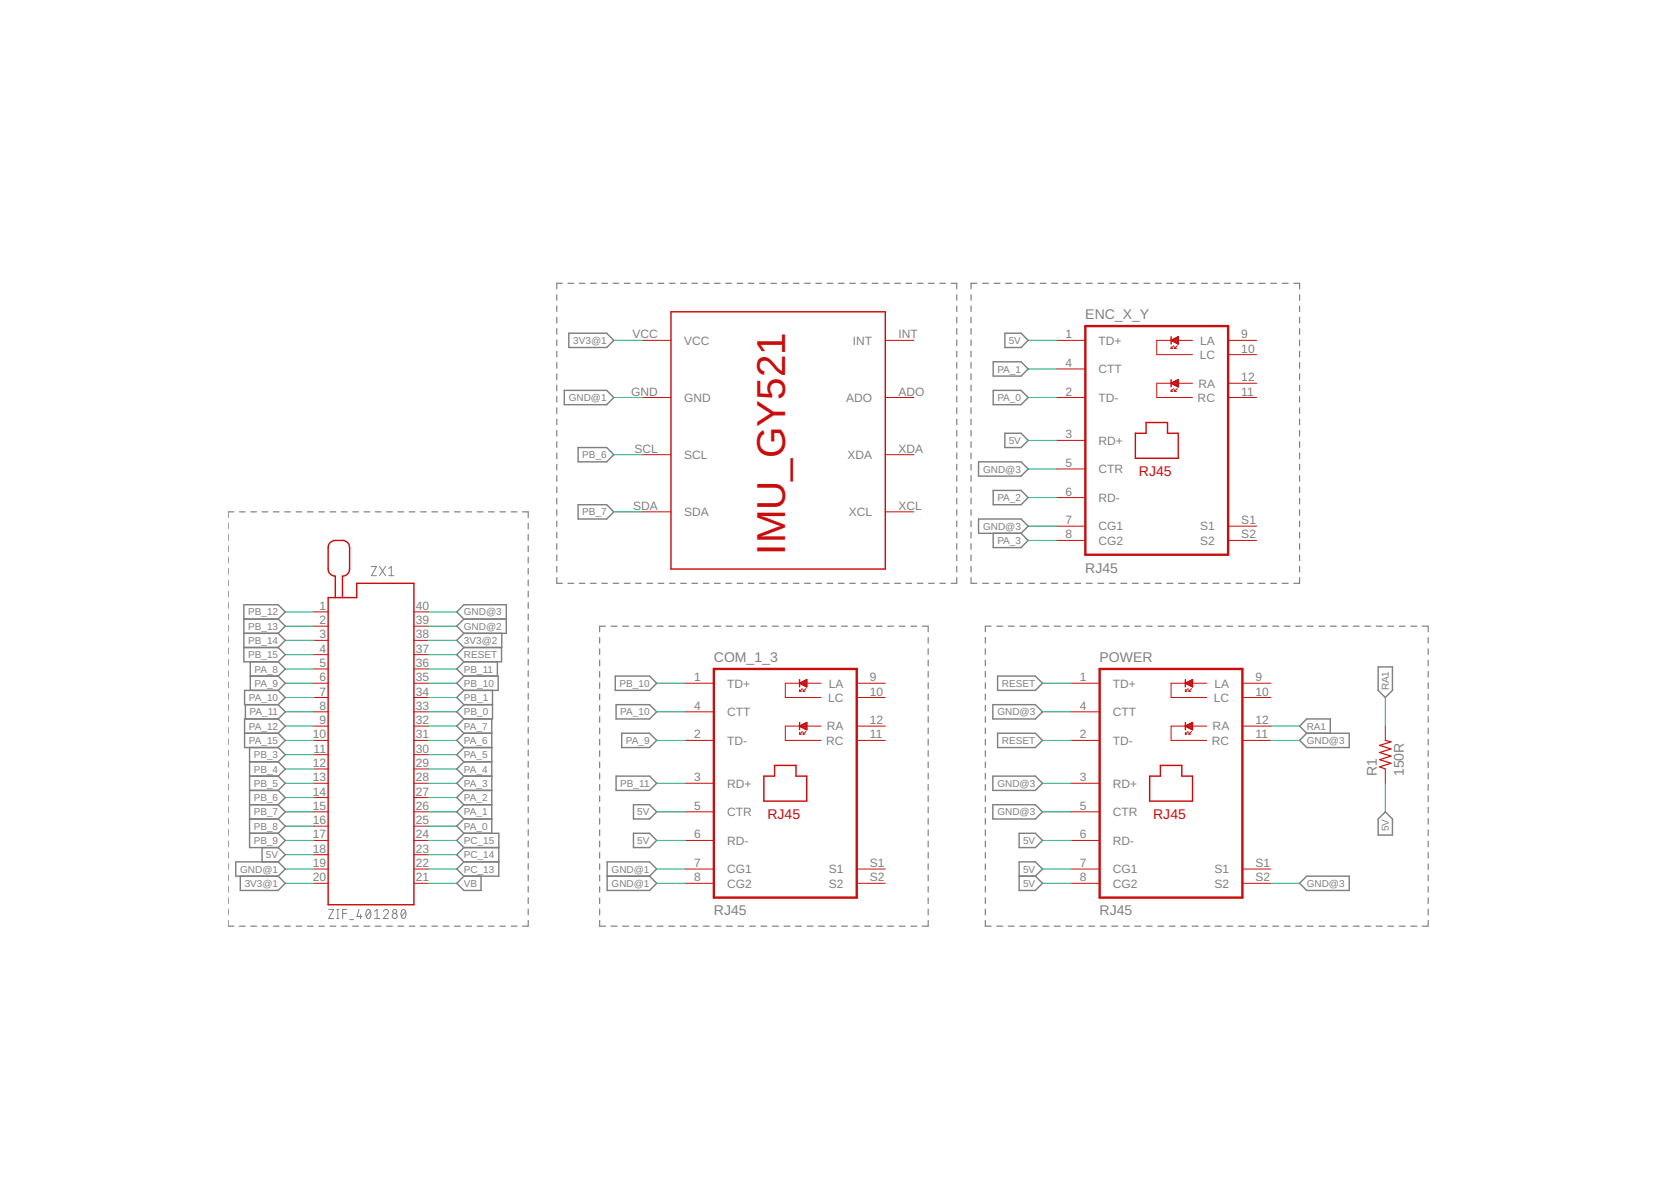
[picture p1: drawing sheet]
<svg xmlns="http://www.w3.org/2000/svg" width="297mm" height="210mm" viewBox="0 0 297 210" stroke-linecap="round" stroke-linejoin="round" font-family="sans-serif">
<g fill="none" stroke="#808080" stroke-width=".21">
<path d="M99 52.4v1M99 54.4v1M99 56.4v1M99 58.4v1M100 50.4h-1v1M101 50.4h1M103 50.4h1M105 50.4h1M107 50.4h1M109 50.4h1M111 50.4h1M113 50.4h1"/>
<path d="M115 50.4h1M117 50.4h1M119 50.4h1M121 50.4h1M123 50.4h1M125 50.4h1M127 50.4h1M129 50.4h1M131 50.4h1M133 50.4h1M135 50.4h1M137 50.4h1"/>
<path d="M139 50.4h1M141 50.4h1M143 50.4h1M145 50.4h1M147 50.4h1M149 50.4h1.1M151 50.4h1M153.1 50.4h1M155 50.4h1.1M157.1 50.4h1M159 50.4h1.1M161.1 50.4h1"/>
<path d="M163.1 50.4h1M165.1 50.4h1M167.1 50.4h1M169.1 50.4h1v1M170.1 52.4v1M170.1 54.4v1M170.1 56.4v1M170.1 58.4v1M172.6 52.4v1M172.6 54.4v1M172.6 56.4v1M172.6 58.4v1"/>
<path d="M173.7 50.4h-1.1v1M174.7 50.4h1M176.7 50.4h1.1M178.8 50.4h1M180.8 50.4h1.1M182.9 50.4h1M184.9 50.4h1M186.9 50.4h1.1M189 50.4h1.1M191.1 50.4h1M193.1 50.4h1M195.2 50.4h1"/>
<path d="M197.2 50.4h1M199.2 50.4h1.1M201.3 50.4h1M203.3 50.4h1.1M205.4 50.4h1M207.4 50.4h1.1M209.5 50.4h1M211.5 50.4h1.1M213.6 50.4h1M215.6 50.4h1.1M217.7 50.4h1M219.7 50.4h1.1"/>
<path d="M221.8 50.4h1M223.8 50.4h1.1M225.9 50.4h1M227.9 50.4h1.1M230 50.4h1v1M231 52.4v1M231 54.4v1M231 56.4v1M231 58.4v1M99 60.4v1M99 62.4v1M99 64.4v1"/>
<path d="M99 66.4v1.1M99 68.5v1M99 70.5v1M99 72.5v1M99 74.5v1M99 76.5v1M99 78.5v1M170.1 60.4v1M170.1 62.4v1M170.1 64.4v1M170.1 66.4v1.1M170.1 68.5v1"/>
<path d="M170.1 70.5v1M170.1 72.5v1M170.1 74.5v1M170.1 76.5v1M170.1 78.5v1M172.6 60.4v1M172.6 62.4v1M172.6 64.4v1M172.6 66.4v1.1M172.6 68.5v1M172.6 70.5v1M172.6 72.5v1"/>
<path d="M172.6 74.5v1M172.6 76.5v1M172.6 78.5v1M231 60.4v1M231 62.4v1M231 64.4v1M231 66.4v1.1M231 68.5v1M231 70.5v1M231 72.5v1M231 74.5v1M231 76.5v1"/>
<path d="M231 78.5v1M40.6 93v1M40.6 95v1M40.6 97v1M40.6 99v1.1M41.6 91h-1v1M42.6 91h1M44.6 91h1M46.6 91h1M48.6 91h1M50.6 91h1M52.6 91h1"/>
<path d="M54.7 91h.9M56.7 91h1M58.7 91h1M60.7 91h1M62.7 91h1M64.7 91h1M66.7 91h1M68.7 91h1M70.7 91h1.1M72.7 91h1.1M74.8 91h1M76.8 91h1"/>
<path d="M78.8 91h1M80.8 91h1M82.8 91h1M84.8 91h1M86.8 91h1M88.9 91h1M90.9 91h1M92.9 91h1v1M93.9 93v1M93.9 95v1M93.9 97v1M93.9 99v1.1"/>
<path d="M99 80.5v1M99 82.5v1M99 84.5v1.1M99 86.6v1M99 88.6v1M99 90.6v1M99 92.6v1M99 94.6v1M99 96.6v1M99 98.6v1.1M170.1 80.5v1M170.1 82.5v1"/>
<path d="M170.1 84.5v1.1M170.1 86.6v1M170.1 88.6v1M170.1 90.6v1M170.1 92.6v1M170.1 94.6v1M170.1 96.6v1M170.1 98.6v1.1M172.6 80.5v1M172.6 82.5v1M172.6 84.5v1.1M172.6 86.6v1"/>
<path d="M172.6 88.6v1M172.6 90.6v1M172.6 92.6v1M172.6 94.6v1M172.6 96.6v1M172.6 98.6v1.1M231 80.5v1M231 82.5v1M231 84.5v1.1M231 86.6v1M231 88.6v1M231 90.6v1"/>
<path d="M231 92.6v1M231 94.6v1M231 96.6v1M231 98.6v1.1M40.6 101v1.1M40.6 103.1v1M40.6 105.1v1M40.6 107.1v1M40.6 109.1v1.1M40.6 111.1v1.1M40.6 113.2v1M40.6 115.2v1"/>
<path d="M40.6 117.2v1M40.6 119.2v1M93.9 101v1.1M93.9 103.1v1M93.9 105.1v1M93.9 107.1v1M93.9 109.1v1.1M93.9 111.1v1.1M93.9 113.2v1M93.9 115.2v1M93.9 117.2v1M93.9 119.2v1"/>
<path d="M99 102.7v1h1M99 100.6v1.1M101 103.7h1M103 103.7h1M105 103.7h1M106.6 113.3v1M106.6 115.3v1M106.6 117.3v1M106.6 119.3v1.1M107 103.7h1M107.6 111.3h-1v1M108.6 111.3h1.1"/>
<path d="M109 103.7h1M110.7 111.3h1M111 103.7h1M112.7 111.3h1.1M113 103.7h1M114.8 111.3h1M115 103.7h1M116.8 111.3h1.1M117 103.7h1M118.9 111.3h1M119 103.7h1M120.9 111.3h1.1"/>
<path d="M121 103.7h1M123 111.3h1M123 103.7h1M125 103.7h1M125 111.3h1.1M127 103.7h1M127.1 111.3h1M129 103.7h1M129.1 111.3h1.1M131 103.7h1M131.2 111.3h1M133 103.7h1"/>
<path d="M133.2 111.3h1.1M135 103.7h1M135.3 111.3h1M137 103.7h1M137.3 111.3h1.1M139 103.7h1M139.4 111.3h1M141 103.7h1M141.4 111.3h1.1M143 103.7h1M143.5 111.3h1M145 103.7h1"/>
<path d="M145.5 111.3h1.1M147 103.7h1M147.6 111.3h1M149 103.7h1.1M149.6 111.3h1M151 103.7h1M151.7 111.3h1M153.1 103.7h1M153.7 111.3h1M155 103.7h1.1M155.7 111.3h1.1M157.1 103.7h1"/>
<path d="M157.8 111.3h1.1M159 103.7h1.1M159.9 111.3h1M161.1 103.7h1M161.9 111.3h1M163.1 103.7h1M163.9 111.3h1.1v1M165 113.3v1M165 115.3v1M165 117.3v1M165 119.3v1.1M165.1 103.7h1"/>
<path d="M167.1 103.7h1M170.1 102.7v1h-1M170.1 100.6v1.1M172.6 100.6v1.1M172.6 102.7v1h1.1M174.7 103.7h1M175.2 113.3v1M175.2 115.3v1M175.2 117.3v1M175.2 119.3v1.1M176.2 111.3h-1v1M176.7 103.7h1.1"/>
<path d="M177.2 111.3h1M178.8 103.7h1M179.2 111.3h1.1M180.8 103.7h1.1M181.3 111.3h1M182.9 103.7h1M183.3 111.3h1.1M184.9 103.7h1M185.4 111.3h1M186.9 103.7h1.1M187.4 111.3h1.1M189 103.7h1.1"/>
<path d="M189.5 111.3h1M191.1 103.7h1M191.5 111.3h1.1M193.1 103.7h1M193.5 111.3h1.1M195.2 103.7h1M195.6 111.3h1M197.2 103.7h1M197.6 111.3h1.1M199.2 103.7h1.1M199.7 111.3h1M201.3 103.7h1"/>
<path d="M201.7 111.3h1.1M203.3 103.7h1.1M203.8 111.3h1M205.4 103.7h1M205.8 111.3h1.1M207.4 103.7h1.1M207.9 111.3h1M209.5 103.7h1M209.9 111.3h1M211.5 103.7h1.1M211.9 111.3h1.1M213.6 103.7h1"/>
<path d="M214 111.3h1M215.6 103.7h1.1M216 111.3h1.1M217.7 103.7h1M218.1 111.3h1M219.7 103.7h1.1M220.1 111.3h1.1M221.8 103.7h1M222.2 111.3h1M223.8 103.7h1.1M224.2 111.3h1.1M225.9 103.7h1"/>
<path d="M226.3 111.3h1M227.9 103.7h1.1M228.3 111.3h1M230.3 111.3h1.1M231 100.6v1.1M231 102.7v1h-1M232.4 111.3h1M234.4 111.3h1.1M236.5 111.3h1M238.5 111.3h1.1M240.6 111.3h1M242.6 111.3h1"/>
<path d="M244.6 111.3h1.1M246.7 111.3h1M248.8 111.3h1M250.8 111.3h1M252.8 111.3h1.1v1M253.9 113.3v1M253.9 115.3v1M253.9 117.3v1M253.9 119.3v1.1M40.6 121.2v1M40.6 123.3v1M40.6 125.3v1"/>
<path d="M40.6 127.3v1M40.6 129.3v1M40.6 131.3v1M40.6 133.3v1M40.6 135.3v1.1M40.6 137.4v1M40.6 139.4v1M93.9 121.2v1M93.9 123.3v1M93.9 125.3v1M93.9 127.3v1M93.9 129.3v1"/>
<path d="M93.9 131.3v1M93.9 133.3v1M93.9 135.3v1.1M93.9 137.4v1M93.9 139.4v1M106.6 121.3v1.1M106.6 123.4v1M106.6 125.4v1M106.6 127.4v1M106.6 129.4v1M106.6 131.4v1M106.6 133.4v1"/>
<path d="M106.6 135.4v1M106.6 137.4v1.1M106.6 139.4v1.1M165 121.3v1.1M165 123.4v1M165 125.4v1M165 127.4v1M165 129.4v1M165 131.4v1M165 133.4v1M165 135.4v1M165 137.4v1.1"/>
<path d="M165 139.4v1.1M175.2 121.3v1.1M175.2 123.4v1M175.2 125.4v1M175.2 127.4v1M175.2 129.4v1M175.2 131.4v1M175.2 133.4v1M175.2 135.4v1M175.2 137.4v1.1M175.2 139.4v1.1M253.9 121.3v1.1"/>
<path d="M253.9 123.4v1M253.9 125.4v1M253.9 127.4v1M253.9 129.4v1M253.9 131.4v1M253.9 133.4v1M253.9 135.4v1M253.9 137.4v1.1M253.9 139.4v1.1M40.6 141.4v1M40.6 143.4v1M40.6 145.4v1.1"/>
<path d="M40.6 147.4v1.1M40.6 149.5v1M40.6 151.5v1M40.6 153.5v1M40.6 155.5v1M40.6 157.5v1.1M40.6 159.6v1M93.9 141.4v1M93.9 143.4v1M93.9 145.4v1.1M93.9 147.4v1.1M93.9 149.5v1"/>
<path d="M93.9 151.5v1M93.9 153.5v1M93.9 155.5v1M93.9 157.5v1.1M93.9 159.6v1M106.6 141.5v1M106.6 143.5v1M106.6 145.5v1M106.6 147.5v1M106.6 149.5v1M106.6 151.5v1M106.6 153.5v1"/>
<path d="M106.6 155.6v.9M106.6 157.6v1M106.6 159.6v1M165 141.5v1M165 143.5v1M165 145.5v1M165 147.5v1M165 149.5v1M165 151.5v1M165 153.5v1M165 155.6v.9M165 157.6v1"/>
<path d="M165 159.6v1M175.2 141.5v1M175.2 143.5v1M175.2 145.5v1M175.2 147.5v1M175.2 149.5v1M175.2 151.5v1M175.2 153.5v1M175.2 155.6v.9M175.2 157.6v1M175.2 159.6v1M253.9 141.5v1"/>
<path d="M253.9 143.5v1M253.9 145.5v1M253.9 147.5v1M253.9 149.5v1M253.9 151.5v1M253.9 153.5v1M253.9 155.6v.9M253.9 157.6v1M253.9 159.6v1M40.6 161.6v1M40.6 163.6v1h1M42.6 164.6h1"/>
<path d="M44.6 164.6h1M46.6 164.6h1M48.6 164.6h1M50.6 164.6h1M52.6 164.6h1M54.7 164.6h.9M56.7 164.6h1M58.7 164.6h1M60.7 164.6h1M62.7 164.6h1M64.7 164.6h1M66.7 164.6h1"/>
<path d="M68.7 164.6h1M70.7 164.6h1.1M72.7 164.6h1.1M74.8 164.6h1M76.8 164.6h1M78.8 164.6h1M80.8 164.6h1M82.8 164.6h1M84.8 164.6h1M86.8 164.6h1M88.9 164.6h1M90.9 164.6h1"/>
<path d="M93.9 161.6v1M93.9 163.6v1h-1M106.6 163.6v1h1M106.6 161.6v1M108.6 164.6h1.1M110.7 164.6h1M112.7 164.6h1.1M114.8 164.6h1M116.8 164.6h1.1M118.9 164.6h1M120.9 164.6h1.1M123 164.6h1"/>
<path d="M125 164.6h1.1M127.1 164.6h1M129.1 164.6h1.1M131.2 164.6h1M133.2 164.6h1.1M135.3 164.6h1M137.3 164.6h1.1M139.4 164.6h1M141.4 164.6h1.1M143.5 164.6h1M145.5 164.6h1.1M147.6 164.6h1"/>
<path d="M149.6 164.6h1M151.7 164.6h1M153.7 164.6h1M155.7 164.6h1.1M157.8 164.6h1.1M159.9 164.6h1M161.9 164.6h1M165 163.6v1h-1.1M165 161.6v1M175.2 163.6v1h1M175.2 161.6v1M177.2 164.6h1"/>
<path d="M179.2 164.6h1.1M181.3 164.6h1M183.3 164.6h1.1M185.4 164.6h1M187.4 164.6h1.1M189.5 164.6h1M191.5 164.6h1.1M193.5 164.6h1.1M195.6 164.6h1M197.6 164.6h1.1M199.7 164.6h1M201.7 164.6h1.1"/>
<path d="M203.8 164.6h1M205.8 164.6h1.1M207.9 164.6h1M209.9 164.6h1M211.9 164.6h1.1M214 164.6h1M216 164.6h1.1M218.1 164.6h1M220.1 164.6h1.1M222.2 164.6h1M224.2 164.6h1.1M226.3 164.6h1"/>
<path d="M228.3 164.6h1M230.3 164.6h1.1M232.4 164.6h1M234.4 164.6h1.1M236.5 164.6h1M238.5 164.6h1.1M240.6 164.6h1M242.6 164.6h1M244.6 164.6h1.1M246.7 164.6h1M248.8 164.6h1M250.8 164.6h1"/>
<path d="M253.9 163.6v1h-1.1M253.9 161.6v1"/>
</g>
<g fill="none" stroke="#808080" stroke-width=".18">
<path d="M66 100.7h.9l-.9 1.6h.9M67.5 100.7l1 1.6M68.5 100.7l-1 1.6M69.1 102.3h.9M69.1 101l.5-.3v1.6M58.4 161.6h.9l-.9 1.7h.9M59.9 161.6h.3M59.9 163.3h.3M60 161.6v1.7M60.9 162.3h.7M61.6 161.6h-.7v1.7M62.1 163.4h.8"/>
<path d="M63.8 161.6l-.3 1.3h.9M64.1 162.5v.8M65.2 161.7l.3-.1a.95 .95 0 0 1 0 1.7 1.04 1.04 0 0 1-.3-1.6zM65.8 162l-.7 .9M66.6 163.3h.9M66.6 162l.4-.4v1.7M68.2 162a.44 .44 0 0 1 .6-.3 .44 .44 0 0 1 .1 .6l-.7 1h.8M71.5 161.7l.2-.1a.97 .97 0 0 1 0 1.7 1.02 1.02 0 0 1-.2-1.6zM72.1 162l-.7 .9"/>
<circle cx="70.2" cy="162.8" r=".45"/>
<circle cx="70.2" cy="162" r=".36"/>
</g>
<g fill="none" stroke="#808080" stroke-width=".25">
<path d="M101.1 59.2h6.7l1.3 1.3-1.3 1.3h-6.7zM178.6 59.2h2.9l1.3 1.3-1.3 1.3h-2.9zM100.3 69.4h7.5l1.3 1.3-1.3 1.2h-7.5zM102.8 79.5h5l1.3 1.3-1.3 1.3h-5zM176.6 69.4h4.9l1.3 1.3-1.3 1.2h-4.9zM176.6 64.3h4.9l1.3 1.3-1.3 1.2h-4.9zM178.6 77h2.9l1.3 1.3-1.3 1.2h-2.9zM102.8 89.7h5l1.3 1.3-1.3 1.2h-5zM173.9 82.1h7.6l1.3 1.3-1.3 1.2h-7.6zM173.9 92.2h7.6l1.3 1.3-1.3 1.3h-7.6zM176.6 87.2h4.9l1.3 1.2-1.3 1.3h-4.9zM176.6 94.8v2.5h4.9l1.3-1.2-1.3-1.3"/>
<path d="M43.3 110h6.1M43.3 112.6h6.1M43.3 115.1h6.1M44.5 117.6v5.1M49.4 110l1.3-1.2-1.3-1.3h-6.1v10.1h6.1M49.4 110l1.3 1.3-1.3 1.3M49.4 112.6l1.3 1.2-1.3 1.3M49.4 115.1l1.3 1.3-1.3 1.2M49.4 117.6l1.3 1.3-1.3 1.3M82.5 110h7.5M82.5 110l-1.3-1.2 1.3-1.3h7.5v5.1h-7.5M82.5 117.6l-1.3 1.3 1.3 1.3"/>
<path d="M82.5 115.1l-1.3 1.3 1.3 1.2M82.5 112.6l-1.3 1.2 1.3 1.3M82.5 110l-1.3 1.3 1.3 1.3M88.4 117.6v2.6M89.2 115.1v2.5h-6.7M89.2 112.6v2.5h-6.7M245 118.5h2.5v4.2l-1.2 1.3-1.3-1.3zM43.5 130.3h5.9M43.6 125.2v2.6M44.4 135.4h5M44.4 132.9v17.7h5M44.4 137.9h5"/>
<path d="M44.5 120.2h4.9M49.4 120.2l1.3 1.2-1.3 1.3M49.4 122.7h-5.9v2.5h5.9M49.4 127.8h-5.9v5.1h5.9M49.4 122.7l1.3 1.3-1.3 1.2M49.4 125.2l1.3 1.3-1.3 1.3M49.4 127.8l1.3 1.3-1.3 1.2M49.4 130.3l1.3 1.3-1.3 1.3M49.4 132.9l1.3 1.2-1.3 1.3M49.4 135.4l1.3 1.3-1.3 1.2M49.4 137.9l1.3 1.3-1.3 1.3M82.5 120.2h6.1v2.5h-6.1"/>
<path d="M82.5 132.9h4.9M82.5 130.3h4.9M82.5 125.2h5M82.5 135.4h4.9M82.5 137.9h4.9M82.5 120.2l-1.3 1.2 1.3 1.3M82.5 122.7l-1.3 1.3 1.3 1.2M82.5 125.2l-1.3 1.3 1.3 1.3M82.5 137.9l-1.3 1.3 1.3 1.3M82.5 135.4l-1.3 1.3 1.3 1.2M82.5 132.9l-1.3 1.2 1.3 1.3M82.5 130.3l-1.3 1.3 1.3 1.3"/>
<path d="M82.5 127.8l-1.3 1.3 1.3 1.2M87.4 127.8v20.3M87.5 122.7v5.1h-5M109.4 120.2h6.1l1.2 1.2-1.2 1.3h-6.1zM109.5 125.2h6l1.2 1.3-1.2 1.3h-6zM109.5 137.9h6l1.2 1.3-1.2 1.3h-6zM110.5 130.3h5l1.2 1.3-1.2 1.3h-5zM176.5 125.2h7.5l1.3 1.3-1.3 1.3h-7.5zM176.5 137.9h7.5l1.3 1.3-1.3 1.3h-7.5zM177.3 120.2h6.7l1.3 1.2-1.3 1.3h-6.7zM177.3 130.3h6.7l1.3 1.3-1.3 1.3h-6.7zM231 131.6l1.3-1.3h7.5v2.6h-7.5z"/>
<path d="M232.3 130.3l-1.3-1.2 1.3-1.3h4.2v2.5M42.7 155.7v2.6h6.7l1.3-1.3-1.3-1.3M44.4 140.5h5M44.4 143h5M44.4 145.6h5M44.4 148.1h5M46.6 150.6v2.6M49.4 140.5l1.3 1.3-1.3 1.2M49.4 143l1.3 1.3-1.3 1.3M49.4 145.6l1.3 1.2-1.3 1.3M49.4 148.1l1.3 1.3-1.3 1.2M49.4 150.6l1.3 1.3-1.3 1.3"/>
<path d="M49.4 153.2h-7.5v2.5h7.5M49.4 153.2l1.3 1.3-1.3 1.2M82.5 140.5h4.9M82.5 143h4.9M82.5 145.6h4.9M82.5 148.1h6.2v7.6h-6.2M82.5 150.6h6.2M82.5 153.2h6.2M82.5 155.7l-1.3 1.3 1.3 1.3h3v-2.6M82.5 153.2l-1.3 1.3 1.3 1.2M82.5 150.6l-1.3 1.3 1.3 1.3M82.5 148.1l-1.3 1.3 1.3 1.2"/>
<path d="M82.5 145.6l-1.3 1.2 1.3 1.3M82.5 143l-1.3 1.3 1.3 1.3M82.5 140.5l-1.3 1.3 1.3 1.2M107.9 153.2h7.6l1.2 1.3-1.2 1.2 1.2 1.3-1.2 1.3h-7.6zM107.9 155.7h7.6M112.6 143h2.9l1.2 1.3-1.2 1.3h-2.9zM112.6 148.1h2.9l1.2 1.3-1.2 1.2h-2.9zM176.5 143h7.5l1.3 1.3-1.3 1.3h-7.5zM181.2 148.1h2.8l1.3 1.3-1.3 1.2h-2.8zM181.2 153.2h2.8l1.3 1.3-1.3 1.2 1.3 1.3-1.3 1.3h-2.8zM181.2 155.7h2.8M231 157l1.3-1.3h7.5v2.6h-7.5z"/>
<path d="M246.3 144.3l1.2 1.3v2.8h-2.5v-2.8z"/>
</g>
<g fill="none" stroke="#c90d0c" stroke-width=".25">
<path d="M119.3 55.4h38.1v45.7h-38.1zM208.2 59.9v1.2M201.8 77h1.9v-1.9h3.8v1.9h1.9v4.4h-7.6zM208.2 60.5l1.2-.6v1.2zM208.2 68.1l1.2-.6v1.2zM208.2 67.5v1.2M58.3 106.2h5.1v-2.5h10.2v57.1h-15.3zM59.6 106.2v-3.8l-.8-.3-.4-.7v-4.4l.4-.7a2.38 2.38 0 0 1 2.1-.2l.5 .1a1.21 1.21 0 0 1 .7 1.1v3.8l-.2 .8-.5 .4-.5 .1v3.8M135.8 137.9h1.9v-1.9h3.8v1.9h1.9v4.5h-7.6zM142.1 121.4l1.3-.6v1.3zM142.1 129.1l1.3-.7v1.3zM142.1 120.8v1.3"/>
<path d="M142.1 128.4v1.3M204.4 137.9h1.9v-1.9h3.8v1.9h1.9v4.5h-7.6zM210.7 121.4l1.3-.6v1.3zM210.7 129.1l1.3-.7v1.3zM210.7 120.8v1.3M210.7 128.4v1.3"/>
</g>
<g fill="none" stroke="#c90d0c" stroke-width=".18">
<path d="M209.4 59.9h.1M114.2 60.5h5.1M114.2 70.7h5.1M157.4 60.5h5.1M157.4 70.7h5.1M187.9 60.5h5M187.9 70.7h5M187.9 78.3h5M187.9 65.6h5M208.2 61.6v.3M208.2 69.2v.4M208.2 60.5h-2.6v2.5h6.4"/>
<path d="M208.2 68.1h-2.6v2.6h6.4M208.2 61.9h.3M208.2 69.6h.3M208.2 68.1l1.2-.6v1.2zM208.2 68.1h1.2M208.3 60.5h3.7M208.3 60.5l1.1-.6v1.2zM208.4 68.2h1M208.4 68h1M208.5 60.6h.9M208.5 60.4h.9M208.6 68.3h.8"/>
<path d="M208.6 61.4l-.4 .5M208.6 69.1l-.4 .5M208.7 67.9h.7M208.7 60.7h.7M208.7 60.3h.7M208.8 61.9h.3M208.8 61.6v.3M208.8 69.2v.4M208.8 69.6h.3M208.9 68.5h.5M208.9 67.7h.5M208.9 60.9h.5"/>
<path d="M208.9 60.1h.5M209.1 68.6h.3M209.2 61h.2M209.2 60h.2M209.2 67.6h.2M209.3 61.4l-.5 .5M209.3 69.1l-.5 .5M209.3 68.7h.1M209.4 61.1h.1M209.4 67.5h.1M209.4 68.1h2.6M218.3 60.5h5.1"/>
<path d="M218.3 63h5.1M218.3 68.1h5.1M218.3 70.7h5.1M114.2 80.8h5.1M114.2 91h5.1M157.4 80.8h5.1M157.4 91h5.1M187.9 88.4h5M187.9 83.4h5M187.9 93.5h5M187.9 96.1h5M218.3 93.5h5.1"/>
<path d="M218.3 96.1h5.1M55.8 108.8h2.5M55.8 111.3h2.5M55.8 113.8h2.5M55.8 116.4h2.5M55.8 118.9h2.5M73.6 108.8h2.5M73.6 111.3h2.5M73.6 113.8h2.5M73.6 116.4h2.5M73.6 118.9h2.5M55.8 121.4h2.5"/>
<path d="M55.8 124h2.5M55.8 126.5h2.5M55.8 129.1h2.5M55.8 131.6h2.5M55.8 134.1h2.5M55.8 136.7h2.5M55.8 139.2h2.5M73.6 121.4h2.5M73.6 124h2.5M73.6 126.5h2.5M73.6 129.1h2.5M73.6 131.6h2.5"/>
<path d="M73.6 134.1h2.5M73.6 136.7h2.5M73.6 139.2h2.5M121.8 121.4h5.1M121.8 126.5h5.1M121.8 131.6h5.1M121.8 139.2h5.1M142.1 121.4h-2.5v2.6h6.3M142.1 129.1h-2.5v2.5h6.3M142.1 122.9h.4M142.1 130.5h.4M142.1 122.6v.3"/>
<path d="M142.1 130.2v.3M142.1 129.1l1.3-.7v1.3zM142.2 129h1.2M142.3 121.4l1.1-.6v1.3zM142.3 129.1h1.1M142.3 121.4h1.1M142.4 121.5h1M142.5 128.9h.9M142.5 129.2h.9M142.5 121.3h.9M142.6 122.4l-.5 .5M142.6 130l-.5 .5"/>
<path d="M142.6 121.6h.8M142.7 128.8h.7M142.7 129.4h.7M142.8 122.9h.3M142.8 130.5h.3M142.8 121.2h.6M142.8 122.6v.3M142.8 130.2v.3M142.9 121.8h.5M143 128.7h.4M143 121.1h.4M143 129.5h.4"/>
<path d="M143.1 121.9h.3M143.2 120.9h.2M143.2 128.5h.2M143.2 129.6h.2M143.3 122.4l-.5 .5M143.3 130l-.5 .5M143.3 122h.1M143.4 121.4h2.5M143.4 129.1h2.5M152.3 121.4h5.1M152.3 124h5.1M152.3 129.1h5.1"/>
<path d="M152.3 131.6h5.1M190.4 121.4h5.1M190.4 126.5h5.1M190.4 131.6h5.1M190.4 139.2h5.1M210.7 121.4h-2.5v2.6h6.3M210.7 129.1h-2.5v2.5h6.3M210.7 122.9h.3M210.7 122.6v.3M210.7 130.2v.3M210.7 130.5h.3M210.7 129.1l1.3-.7v1.3z"/>
<path d="M210.8 129h1.2M210.8 121.4l1.2-.6v1.3zM210.8 129.1h1.2M210.9 121.4h1.1M211 121.5h1M211.1 128.9h.9M211.1 129.2h.9M211.1 121.3h.9M211.2 122.4l-.5 .5M211.2 130l-.5 .5M211.2 121.6h.8M211.3 128.8h.7"/>
<path d="M211.3 121.2h.7M211.3 129.4h.7M211.3 122.9h.4M211.3 122.6v.3M211.3 130.2v.3M211.3 130.5h.4M211.4 121.8h.6M211.5 121.1h.5M211.5 128.7h.5M211.6 129.5h.4M211.6 121.9h.4M211.8 120.9h.2"/>
<path d="M211.8 128.5h.2M211.8 129.6h.2M211.8 122.4l-.5 .5M211.8 130l-.5 .5M211.9 122h.1M212 121.4h2.5M212 129.1h2.5M220.9 121.4h5M220.9 124h5M220.9 129.1h5M220.9 131.6h5M246.3 129.1v2.5"/>
<path d="M246.3 136.7v2.5M55.8 141.8h2.5M55.8 144.3h2.5M55.8 146.8h2.5M55.8 149.4h2.5M55.8 151.9h2.5M55.8 154.5h2.5M55.8 157h2.5M73.6 141.8h2.5M73.6 144.3h2.5M73.6 146.8h2.5M73.6 149.4h2.5"/>
<path d="M73.6 151.9h2.5M73.6 154.5h2.5M73.6 157h2.5M121.8 144.3h5.1M121.8 149.4h5.1M121.8 154.5h5.1M121.8 157h5.1M152.3 154.5h5.1M152.3 157h5.1M190.4 144.3h5.1M190.4 149.4h5.1M190.4 154.5h5.1"/>
<path d="M190.4 157h5.1M220.9 154.5h5M220.9 157h5"/>
</g>
<path d="M192.9 58h25.4v40.6h-25.4zM126.9 118.9h25.4v40.6h-25.4zM195.5 118.9h25.4v40.6h-25.4z" fill="none" stroke="#c90d0c" stroke-width=".42"/>
<path d="M246.3 131.6l1 .2-2.1 .7 2.1 .6-2.1 .7 2.1 .6-2.1 .6 2.1 .7-2.1 .6 1.1 .4" fill="none" stroke="#c90d0c" stroke-width=".21"/>
<g fill="none" stroke="#0dab76" stroke-width=".18">
<path d="M109.1 60.5h5.1M109.1 70.7h5.1M182.8 60.5h5.1M182.8 78.3h5.1M182.8 70.7h5.1M182.8 65.6h5.1M109.1 80.8h5.1M109.1 91h5.1M182.8 88.4h5.1M182.8 96.1h5.1M182.8 83.4h5.1M182.8 93.5h5.1"/>
<path d="M50.7 108.8h5.1M50.7 111.3h5.1M50.7 113.8h5.1M50.7 116.4h5.1M50.7 118.9h5.1M76.1 108.8h5.1M76.1 111.3h5.1M76.1 113.8h5.1M76.1 116.4h5.1M76.1 118.9h5.1M50.7 121.4h5.1M50.7 131.6h5.1"/>
<path d="M50.7 124h5.1M50.7 126.5h5.1M50.7 129.1h5.1M50.7 134.1h5.1M50.7 136.7h5.1M50.7 139.2h5.1M76.1 121.4h5.1M76.1 131.6h5.1M76.1 124h5.1M76.1 126.5h5.1M76.1 129.1h5.1M76.1 134.1h5.1"/>
<path d="M76.1 136.7h5.1M76.1 139.2h5.1M116.7 121.4h5.1M116.7 131.6h5.1M116.7 126.5h5.1M116.7 139.2h5.1M185.3 121.4h5.1M185.3 131.6h5.1M185.3 126.5h5.1M185.3 139.2h5.1M225.9 131.6h5.1M225.9 129.1h5.1"/>
<path d="M246.3 124v5.1M246.3 139.2v5.1M50.7 141.8h5.1M50.7 144.3h5.1M50.7 146.8h5.1M50.7 149.4h5.1M50.7 151.9h5.1M50.7 157h5.1M50.7 154.5h5.1M76.1 141.8h5.1M76.1 144.3h5.1M76.1 146.8h5.1"/>
<path d="M76.1 149.4h5.1M76.1 151.9h5.1M76.1 157h5.1M76.1 154.5h5.1M116.7 144.3h5.1M116.7 149.4h5.1M116.7 157h5.1M116.7 154.5h5.1M185.3 144.3h5.1M185.3 149.4h5.1M185.3 157h5.1M185.3 154.5h5.1"/>
<path d="M225.9 157h5.1"/>
</g>
<text font-size="7.2" fill="#c90d0c" x="139.6" y="98.6" transform="rotate(-90 139.6 98.6)">IMU_GY521</text>
<g font-size="2.5" fill="#808080">
<text x="192.9" y="56.7">ENC_X_Y</text>
<text x="192.9" y="101.8">RJ45</text>
<text x="126.9" y="117.6">COM_1_3</text>
<text x="195.5" y="117.6">POWER</text>
<text x="244.8" y="137.9" transform="rotate(-90 244.8 137.9)">R1</text>
<text x="249.6" y="137.9" transform="rotate(-90 249.6 137.9)">150R</text>
<text x="126.9" y="162.7">RJ45</text>
<text x="195.5" y="162.7">RJ45</text>
</g>
<g font-size="2.5" fill="#c90d0c">
<text x="202.5" y="84.6">RJ45</text>
<text x="136.4" y="145.6">RJ45</text>
<text x="205" y="145.6">RJ45</text>
</g>
<g font-size="2.1" fill="#808080">
<text x="112.4" y="60.1">VCC</text>
<text x="121.6" y="61.3">VCC</text>
<text x="151.6" y="61.3">INT</text>
<text x="159.7" y="60.1">INT</text>
<text x="189.4" y="60.1">1</text>
<text x="189.4" y="65.2">4</text>
<text x="195.3" y="61.3">TD+</text>
<text x="213.3" y="63.8">LC</text>
<text x="213.4" y="61.3">LA</text>
<text x="220.7" y="60.1">9</text>
<text x="220.7" y="62.7">10</text>
<text x="112.2" y="70.3">GND</text>
<text x="121.6" y="71.4">GND</text>
<text x="150.4" y="71.4">ADO</text>
<text x="159.7" y="70.3">ADO</text>
<text x="189.4" y="70.3">2</text>
<text x="195.3" y="71.4">TD-</text>
<text x="195.3" y="66.3">CTT</text>
<text x="212.9" y="71.4">RC</text>
<text x="213" y="68.9">RA</text>
<text x="220.7" y="67.8">12</text>
<text x="220.7" y="70.3">11</text>
<text x="189.4" y="77.9">3</text>
<text x="112.8" y="80.5">SCL</text>
<text x="121.6" y="81.6">SCL</text>
<text x="150.6" y="81.6">XDA</text>
<text x="159.7" y="80.5">XDA</text>
<text x="189.4" y="83">5</text>
<text x="195.3" y="79">RD+</text>
<text x="189.4" y="88.1">6</text>
<text x="195.3" y="89.2">RD-</text>
<text x="195.3" y="84.1">CTR</text>
<text x="112.5" y="90.6">SDA</text>
<text x="121.6" y="91.7">SDA</text>
<text x="150.9" y="91.7">XCL</text>
<text x="159.7" y="90.6">XCL</text>
<text x="189.4" y="93.2">7</text>
<text x="189.4" y="95.7">8</text>
<text x="195.3" y="94.3">CG1</text>
<text x="213.4" y="94.3">S1</text>
<text x="220.7" y="93.2">S1</text>
<text x="220.7" y="95.7">S2</text>
<text x="195.3" y="96.8">CG2</text>
<text x="213.4" y="96.8">S2</text>
<text x="56.8" y="108.4">1</text>
<text x="56.8" y="110.9">2</text>
<text x="56.8" y="113.5">3</text>
<text x="73.9" y="113.5">38</text>
<text x="73.9" y="110.9">39</text>
<text x="73.9" y="108.4">40</text>
<text x="56.8" y="116">4</text>
<text x="56.8" y="118.5">5</text>
<text x="73.9" y="118.5">36</text>
<text x="73.9" y="116">37</text>
<text x="56.8" y="121.1">6</text>
<text x="56.8" y="123.6">7</text>
<text x="73.9" y="123.6">34</text>
<text x="73.9" y="121.1">35</text>
<text x="123.4" y="121.1">1</text>
<text x="129.2" y="122.2">TD+</text>
<text x="147.2" y="124.7">LC</text>
<text x="147.3" y="122.2">LA</text>
<text x="154.6" y="121.1">9</text>
<text x="154.6" y="123.6">10</text>
<text x="191.9" y="121.1">1</text>
<text x="197.8" y="122.2">TD+</text>
<text x="215.8" y="124.7">LC</text>
<text x="215.9" y="122.2">LA</text>
<text x="223.2" y="121.1">9</text>
<text x="223.2" y="123.6">10</text>
<text x="55.6" y="131.2">10</text>
<text x="56.8" y="126.2">8</text>
<text x="56.8" y="128.7">9</text>
<text x="73.9" y="131.2">31</text>
<text x="73.9" y="128.7">32</text>
<text x="73.9" y="126.2">33</text>
<text x="123.4" y="131.2">2</text>
<text x="123.4" y="126.2">4</text>
<text x="129.2" y="127.3">CTT</text>
<text x="147" y="129.8">RA</text>
<text x="154.6" y="128.7">12</text>
<text x="154.6" y="131.2">11</text>
<text x="191.9" y="131.2">2</text>
<text x="191.9" y="126.2">4</text>
<text x="197.8" y="127.3">CTT</text>
<text x="215.6" y="129.8">RA</text>
<text x="223.2" y="128.7">12</text>
<text x="223.2" y="131.2">11</text>
<text x="55.6" y="136.3">12</text>
<text x="55.8" y="133.8">11</text>
<text x="73.9" y="136.3">29</text>
<text x="73.9" y="133.8">30</text>
<text x="129.2" y="132.4">TD-</text>
<text x="146.9" y="132.4">RC</text>
<text x="197.8" y="132.4">TD-</text>
<text x="215.4" y="132.4">RC</text>
<text x="55.6" y="138.9">13</text>
<text x="55.6" y="141.4">14</text>
<text x="55.6" y="143.9">15</text>
<text x="73.9" y="143.9">26</text>
<text x="73.9" y="141.4">27</text>
<text x="73.9" y="138.9">28</text>
<text x="123.4" y="138.9">3</text>
<text x="123.4" y="143.9">5</text>
<text x="129.2" y="140">RD+</text>
<text x="191.9" y="138.9">3</text>
<text x="191.9" y="143.9">5</text>
<text x="197.8" y="140">RD+</text>
<text x="55.6" y="146.5">16</text>
<text x="55.6" y="149">17</text>
<text x="73.9" y="149">24</text>
<text x="73.9" y="146.5">25</text>
<text x="123.4" y="149">6</text>
<text x="129.2" y="145.1">CTR</text>
<text x="191.9" y="149">6</text>
<text x="197.8" y="145.1">CTR</text>
<text x="55.6" y="151.6">18</text>
<text x="55.6" y="154.1">19</text>
<text x="73.9" y="154.1">22</text>
<text x="73.9" y="151.6">23</text>
<text x="123.4" y="154.1">7</text>
<text x="129.2" y="150.1">RD-</text>
<text x="129.2" y="155.2">CG1</text>
<text x="147.3" y="155.2">S1</text>
<text x="154.6" y="154.1">S1</text>
<text x="191.9" y="154.1">7</text>
<text x="197.8" y="150.1">RD-</text>
<text x="197.8" y="155.2">CG1</text>
<text x="215.9" y="155.2">S1</text>
<text x="223.2" y="154.1">S1</text>
<text x="55.6" y="156.6">20</text>
<text x="73.9" y="156.6">21</text>
<text x="123.4" y="156.6">8</text>
<text x="129.2" y="157.7">CG2</text>
<text x="147.3" y="157.8">S2</text>
<text x="154.6" y="156.6">S2</text>
<text x="191.9" y="156.6">8</text>
<text x="197.8" y="157.7">CG2</text>
<text x="215.9" y="157.8">S2</text>
<text x="223.2" y="156.6">S2</text>
</g>
<g font-size="1.8" fill="#808080">
<text x="101.9" y="61.1">3V3@1</text>
<text x="179.3" y="61.1">5V</text>
<text x="101.1" y="71.3">GND@1</text>
<text x="177.3" y="71.3">PA_0</text>
<text x="177.3" y="66.2">PA_1</text>
<text x="103.5" y="81.5">PB_6</text>
<text x="174.7" y="84">GND@3</text>
<text x="179.3" y="78.9">5V</text>
<text x="177.3" y="89.1">PA_2</text>
<text x="103.5" y="91.6">PB_7</text>
<text x="174.7" y="94.1">GND@3</text>
<text x="177.3" y="96.7">PA_3</text>
<text x="44.1" y="109.4">PB_12</text>
<text x="44.1" y="111.9">PB_13</text>
<text x="82.5" y="111.9">GND@2</text>
<text x="82.5" y="109.4">GND@3</text>
<text x="44.1" y="114.5">PB_14</text>
<text x="44.1" y="117">PB_15</text>
<text x="45.2" y="119.5">PA_8</text>
<text x="82.5" y="119.5">PB_11</text>
<text x="82.5" y="117">RESET</text>
<text x="82.5" y="114.5">3V3@2</text>
<text x="44.2" y="124.6">PA_10</text>
<text x="45.2" y="122.1">PA_9</text>
<text x="82.5" y="124.6">PB_1</text>
<text x="82.5" y="122.1">PB_10</text>
<text x="110.1" y="122.1">PB_10</text>
<text x="178.1" y="122.1">RESET</text>
<text x="246.9" y="122.7" transform="rotate(-90 246.9 122.7)">RA1</text>
<text x="44.2" y="129.7">PA_12</text>
<text x="44.4" y="127.2">PA_11</text>
<text x="82.5" y="129.7">PA_7</text>
<text x="82.5" y="127.2">PB_0</text>
<text x="110.3" y="127.2">PA_10</text>
<text x="177.3" y="127.2">GND@3</text>
<text x="232.3" y="129.7">RA1</text>
<text x="44.2" y="132.2">PA_15</text>
<text x="45.1" y="134.8">PB_3</text>
<text x="45.1" y="137.3">PB_4</text>
<text x="82.5" y="137.3">PA_4</text>
<text x="82.5" y="134.8">PA_5</text>
<text x="82.5" y="132.2">PA_6</text>
<text x="111.3" y="132.2">PA_9</text>
<text x="178.1" y="132.2">RESET</text>
<text x="232.3" y="132.2">GND@3</text>
<text x="45.1" y="139.8">PB_5</text>
<text x="45.1" y="142.4">PB_6</text>
<text x="82.5" y="142.4">PA_2</text>
<text x="82.5" y="139.8">PA_3</text>
<text x="110.3" y="139.8">PB_11</text>
<text x="177.3" y="139.8">GND@3</text>
<text x="45.1" y="144.9">PB_7</text>
<text x="45.1" y="147.5">PB_8</text>
<text x="82.5" y="147.5">PA_0</text>
<text x="82.5" y="144.9">PA_1</text>
<text x="113.3" y="144.9">5V</text>
<text x="177.3" y="144.9">GND@3</text>
<text x="246.9" y="147.7" transform="rotate(-90 246.9 147.7)">5V</text>
<text x="42.7" y="155.1">GND@1</text>
<text x="45.1" y="150">PB_9</text>
<text x="47.3" y="152.5">5V</text>
<text x="82.5" y="155.1">PC_13</text>
<text x="82.5" y="152.5">PC_14</text>
<text x="82.5" y="150">PC_15</text>
<text x="108.7" y="155.1">GND@1</text>
<text x="113.3" y="150">5V</text>
<text x="181.9" y="150">5V</text>
<text x="181.9" y="155.1">5V</text>
<text x="43.5" y="157.6">3V3@1</text>
<text x="82.5" y="157.6">VB</text>
<text x="108.7" y="157.6">GND@1</text>
<text x="181.9" y="157.6">5V</text>
<text x="232.3" y="157.6">GND@3</text>
</g>
</svg>
